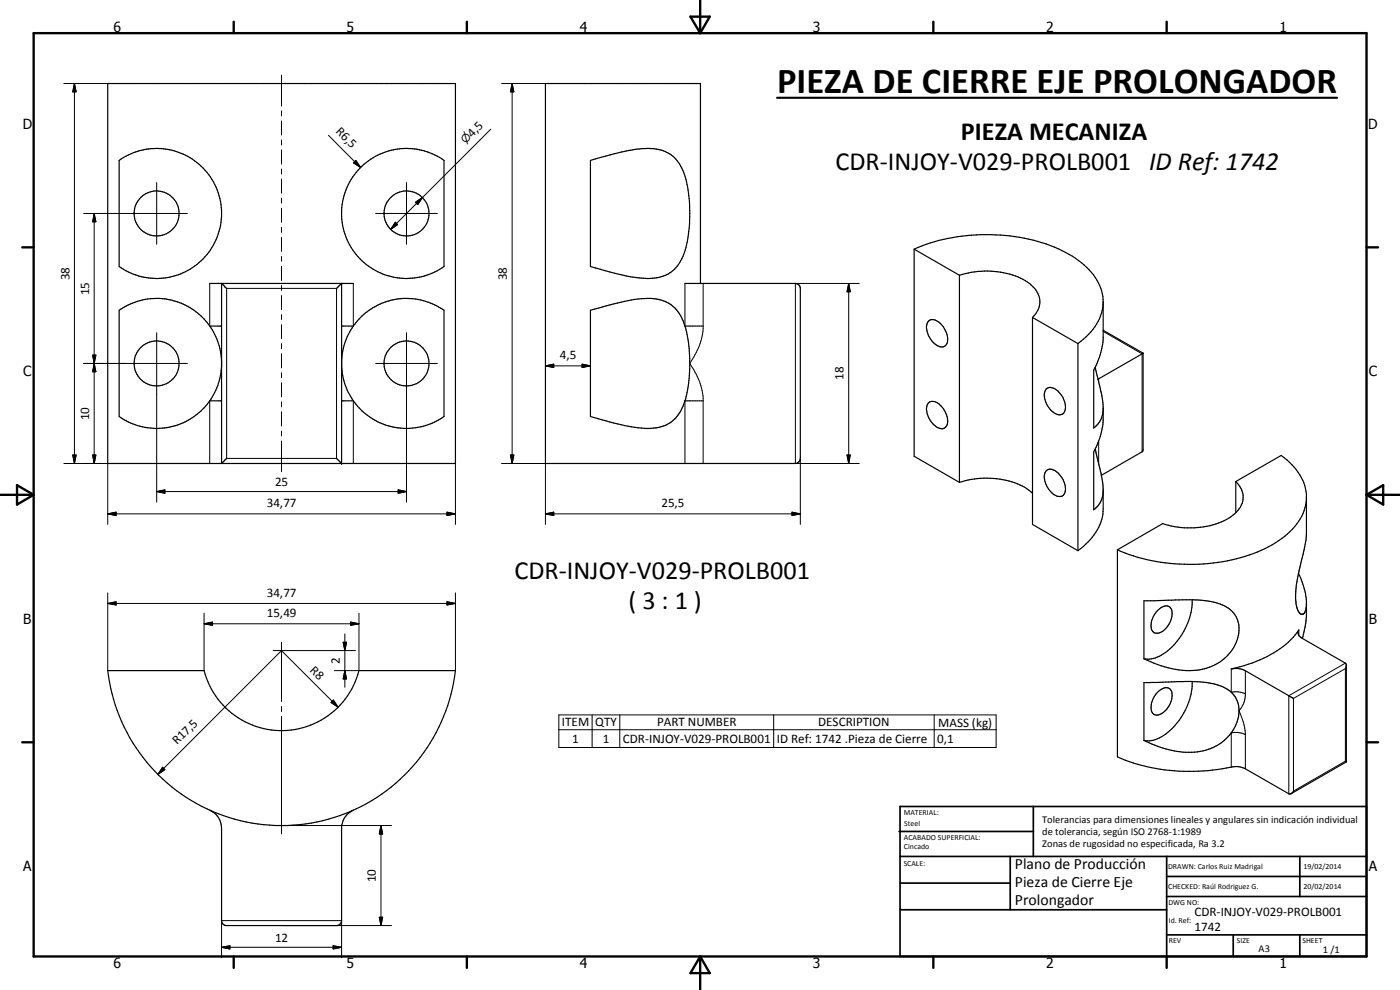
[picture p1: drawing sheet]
<svg xmlns="http://www.w3.org/2000/svg" width="420mm" height="297mm" viewBox="0 0 420 297" stroke-linecap="round" stroke-linejoin="round" font-family="sans-serif">
<g fill="none" stroke="#000" stroke-width=".3">
<path d="M19.2 25.1h13.1M22.3 25.1l.5 2.5h-1zM22.3 25.1v114M84.5 22.5v9.3M84.5 33.3v1.5M84.5 36.3v4.2M147.3 38.8l-20.5 20.5M150.5 25.1h13.2M153.7 25.1l.5 2.5h-1zM153.7 25.1v114M47 54.8v18.5M84.5 42v1.5"/>
<path d="M84.5 45v4.2M84.5 50.7v1.5M84.5 53.7v4.3M84.5 59.5v1.5M98.6 40.6l9.6 9.6M106.1 48.9l.7-.8 1.4 2.1zM106.8 48.1l1.4 2.1-2.1-1.3zM122 54.8v18.5M126.8 59.3l-9.5 9.5M25.1 64.1h31.1M28.3 64.1l.5 2.4h-1zM28.3 64.1v75"/>
<path d="M84.5 62.5v4.2M84.5 68.2v1.5M84.5 71.2v4.2M84.5 76.9v1.5M84.5 79.9v4.3M112.7 64.1h18.6M118.6 66.7l.7 .7-2 1.4zM124.7 60.7l2.1-1.4-1.4 2.1zM47 99.8v50.9M62.9 85v12.8h3.6M68 86.5h33v51h-33zM84.5 85.6v1.6"/>
<path d="M84.5 88.6v4.3M84.5 94.4v1.5M84.5 97.4v4.2M102.5 97.8h.1M106 85v12.8h-3.5M122 99.8v50.9M205.6 85v12.8h5.4M211 85v13.6a20.2 20.2 0 0 1-4 10.5 21.1 21.1 0 0 1 4 10.4v19.6M254.7 85l.5 2.5h-1zM254.7 85v54.1M257.9 85h-19.2v54.1h19.2M331.1 99.4l11.7 6.8v29.4"/>
<path d="M25.1 109.1h31.1M27.8 106.6h1l-.5 2.5zM28.3 109.1l.5 2.4h-1zM84.5 103.1v1.5M84.5 106.1v4.3M84.5 111.8v1.5M84.5 114.9v4.2M112.7 109.1h18.6M163.7 109.8l2.5-.5v1zM163.7 109.8h13.5M174.7 109.3l2.5 .5-2.5 .5zM329.7 113.7v.9"/>
<path d="M19.2 139.1h13.1v18.3M21.8 136.5h1l-.5 2.6zM27.8 136.5h1l-.5 2.6zM66.5 120.3h-3.6v18.8M84.5 120.6v1.5M84.5 123.6v4.2M84.5 129.3v1.5M84.5 132.3v9.2M102.5 120.3h.1M102.5 120.3h3.5v18.8M136.7 139.1v18.3M150.5 139.1h13.2v18.3"/>
<path d="M153.2 136.5h1l-.5 2.6zM211 120.3h-5.4v18.8M240.2 137.5v19.9M254.2 136.5h1l-.5 2.6zM329.7 132.8l-.2 .2M329.7 132.4v6.7M32.3 154.2l2.5-.5v1zM32.3 154.2h104.4M47 147.5l2.5-.5v1zM47 147.5h75M119.5 147l2.5 .5-2.5 .5zM134.1 153.7l2.6 .5-2.6 .5z"/>
<path d="M163.7 154.2l2.5-.5v1zM163.7 154.2h76.5M237.7 153.7l2.5 .5-2.5 .5zM32.3 177.9v23.3M136.7 177.9v23.3M32.3 181.1l2.5-.5v.9zM32.3 181.1h104.4M61.2 187.2l2.6-.6v1zM61.2 187.2h46.5M61.2 184v17.2M82 195.2h24.7M84.5 195.2h.1"/>
<path d="M84.5 192.7v17.8M84.5 195.2l-37.1 37.1M84.5 195.2l17 17M103 192.7h1l-.5 2.5zM103.5 190.2v16M105.2 186.6l2.5 .6-2.5 .4zM107.7 184v17.2h-7.4M134.1 180.6l2.6 .5-2.6 .4zM389.8 189v1.7M403.8 199l-17 9.7v29.5M84.5 212v1.5M84.5 215v35.2"/>
<path d="M99.3 210.8l.8-.7 1.4 2.1zM100.1 210.1l1.4 2.1-2.2-1.4zM103.5 201.2l.5 2.5h-1zM167.7 214.5h131.2v9.8h-131.2zM167.7 218.9h131.2M177.7 214.5v9.8M186 214.5v9.8M232.2 214.5v9.8M280.4 214.5v9.8M369.5 200.7v7a6.6 6.6 0 0 1 4.2 .5M373.7 201.3v8.1a6.9 6.9 0 0 1-1.9 3.8l1.3 3.3 .6 2.7v11.5M388.2 209.5l15.6-8.9v27.8l-15.6 9z"/>
<path d="M48.8 230.2l.7 .7-2.1 1.4zM373.7 220.4a6.4 6.4 0 0 0-4.2-.5v10.3M84.6 247.7h32.9M114.3 247.7l.5 2.5h-1zM114.3 247.7v30M84.5 277.7h33M113.8 275.2h1l-.5 2.5zM66.5 284.2l2.5-.4v.9zM66.5 287.4v-11.2h36v11.2M66.5 284.2h36M100 283.8l2.5 .4-2.5 .5z"/>
</g>
<g fill="none" stroke="#000" stroke-width=".35">
<path d="M32.3 25.1h104.4v114h-104.4zM35.8 48.1a19.2 19.2 0 0 1 17.1-2.6 19.5 19.5 0 0 1 11.5 27.2 19.5 19.5 0 0 1-28.6 7.3zM108 50.5a19.5 19.5 0 0 1 25.3-2.4v31.9a19.1 19.1 0 0 1-9.4 3.4 19.5 19.5 0 0 1-19.5-10.9 19.5 19.5 0 0 1 3.6-22zM177.2 48.1a70.4 70.4 0 0 1 16.4-3.5 11.3 11.3 0 0 1 9.2 3.2 21.7 21.7 0 0 1 4.1 12.7 40.8 40.8 0 0 1-2 16.5 10.4 10.4 0 0 1-10.7 6.6 74.9 74.9 0 0 1-17-3.6zM274.4 74.8v62.1l13.5 7.8M274.4 74.8l13.5 7.8M274.4 74.8a56.2 56.2 0 0 1 43.2-.2 23.2 23.2 0 0 1 12.4 11.1 13.2 13.2 0 0 1-4 15.3l-2.5 2.1M62.9 85h43.1M68 86.5l-1.5-1.5v54.1M101 86.5l1.5-1.5v54.1l-1.5-1.6M177.2 93.1l4.7-1.3a42.2 42.2 0 0 1 14.3-2.2 10.4 10.4 0 0 1 9.4 8.2l.2 .6a46 46 0 0 1 .6 18 14.9 14.9 0 0 1-5.3 10.5 14.6 14.6 0 0 1-10.6 1.3l-6.3-1.3-7-1.9zM205.6 85h33.1a1.6 1.6 0 0 1 1.5 1.3v51.5l-.6 1-.9 .3h-75v-114h46.5v59.9"/>
<path d="M278.8 96.2a3.1 3.1 0 0 1 4 1.5 5.1 5.1 0 0 1 1.1 5.8 2.4 2.4 0 0 1-3.6-.5 5.6 5.6 0 0 1-1.7-6.6zM287.9 82.6v62.1M287.9 82.6a25.6 25.6 0 0 1 19.9 1.6 7.3 7.3 0 0 1 4.1 7.9l-.8 1.6-1.2 1.5M309.9 95.2v62.2l13.6 7.8M309.9 95.2l13.6 7.9M331.1 90.6v11.1a23 23 0 0 1-2.9 9.3v17.4l1.3-1.1 .9-1.4 .5-1.5 .2-1.4M331.1 99.1l12 6.9M66.5 108.3a19.5 19.5 0 0 0-30.7-15.2v31.9a19.4 19.4 0 0 0 28.6-7.2 18.7 18.7 0 0 0 2.1-8M102.5 108.3a19.5 19.5 0 0 1 30.8-15.2v31.9a19.5 19.5 0 0 1-26.5-3.7 20.1 20.1 0 0 1-4.3-11.5M313.9 116.8a2.7 2.7 0 0 1 3.9 .9 5.9 5.9 0 0 1 1.6 6 2.12 2.12 0 0 1-3.4 0 6.5 6.5 0 0 1-2.4-6.3zM323.5 103.1v62.1M328.7 110.2l2 8.3 .3 2.3-.1 7.1a24 24 0 0 1-2.7 7.7v17.4a6.7 6.7 0 0 0 2.9-5.8"/>
<path d="M343.1 106l-13.6 7.8M343.1 106l-.1 29.3-12.5 7.3M68 137.5l-1.5 1.5M278.6 120.9a2.38 2.38 0 0 1 3.2 .3 6.1 6.1 0 0 1 2.3 6.6 1.97 1.97 0 0 1-3.1 .3 6.6 6.6 0 0 1-2.8-6.6zM328.7 134.7l1.8 8M287.9 144.7a24.6 24.6 0 0 1 20.9 2.4l1.1 .9M314.1 141.1a3.4 3.4 0 0 1 4.4 1.9 4.6 4.6 0 0 1 .6 5.6 3.1 3.1 0 0 1-4.1-1.4 5.3 5.3 0 0 1-1.1-5.8zM330.5 142.7l.5 2.9 .1 7.1a15.7 15.7 0 0 1-6.8 11.9l-.8 .6M370.9 144.5l13.6-7.8a17 17 0 0 1 7.6 11.6l-.1 13.7-2.9 13.3-.3 4.5 .6 3a1.45 1.45 0 0 0 1.8 1.4l.7-1.2 .2-1.2M370.9 144.5a6.2 6.2 0 0 1-.9 10.1 20.3 20.3 0 0 1-11.6 3.8 24.9 24.9 0 0 1-9.5-1.3l-13.5 7.9M370.9 144.5v9.3M392.1 149.9a16.9 16.9 0 0 1-8.3 12.3 49.3 49.3 0 0 1-29.8 7 51.8 51.8 0 0 1-18.6-4.2"/>
<path d="M335.4 165v62.1a58.2 58.2 0 0 0 35.5 2.9l2.5 .5 13.5 7.8 .6-.2M357.8 180a19.6 19.6 0 0 1-10.5 17.1l-2.3 .7-1.7-.1M389.7 172l.9 1.9a20.3 20.3 0 0 1 1.5 6.5l-.2 6.6-1 4.6M343.3 180.3l14.9-.3a19.6 19.6 0 0 1 10.7 2.7 8.1 8.1 0 0 1 2.1 10.1 15.2 15.2 0 0 1-16.1 8.3 33.5 33.5 0 0 1-11.6-3.4zM347.3 183.3a2.92 2.92 0 0 1 3.8-1.2 4.3 4.3 0 0 1-.3 5.2 4.3 4.3 0 0 1-4.1 2.6 2.39 2.39 0 0 1-1.2-3l.6-1.9zM404.1 199.6l-.3-.6-13.1-7.5a1.7 1.7 0 0 1-.9-2.5 30 30 0 0 1-17.7 11.1l-2.6 .6a6.3 6.3 0 0 1 4.2 .6l14.5 8.2M404.1 199.6l-.3 1M404.1 199.6v29M32.3 201.2h28.9a24 24 0 0 0 23.3 18 24 24 0 0 0 23.2-18h29a52.5 52.5 0 0 1-52.2 46.5 52.5 52.5 0 0 1-52.2-46.5zM343.3 204.8l6.6-.2a57.7 57.7 0 0 1 13.7 .5 9.2 9.2 0 0 1 8 6.2 12.1 12.1 0 0 1-6.3 12.3 19.6 19.6 0 0 1-15.4 1.1l-4.2-1.4-2.4-1.1zM347.3 207.8a3 3 0 0 1 3.8-1.1 4.3 4.3 0 0 1-.3 5.1 4.5 4.5 0 0 1-4.1 2.7 2.95 2.95 0 0 1-.9-4.1l.6-1.4zM357.8 204.5a19.2 19.2 0 0 1-11.1 17.4l-1.7 .4-1.7-.1"/>
<path d="M388.2 237.4l-.7 .7M403.8 228.4l.3 .2M404.1 228.6l-16.6 9.5M62.9 243.1a6 6 0 0 1 3.6 5.5v27.8l.6 1.1 .7 .2h33.4a1.51 1.51 0 0 0 1.3-1.5v-28.2a5.9 5.9 0 0 1 3.5-4.9"/>
<circle cx="47" cy="64" r="6.7"/>
<circle cx="122" cy="64" r="6.8"/>
<circle cx="47" cy="109.1" r="6.8"/>
<circle cx="122" cy="109" r="6.8"/>
</g>
<g fill="#000">
<circle cx="102.5" cy="85" r=".18"/>
<circle cx="102.5" cy="139.1" r=".18"/>
</g>
<g fill="none" stroke="#000" stroke-width=".71">
<path d="M10.1 9.9h400v277.1h-400zM70.1 6.5v3.4M140.1 6.5v3.4M207.2 5h5.8l-2.9 4.9zM210.1 0v9.9M280.1 6.5v3.4M350.1 6.5v3.4M6.7 74.2h3.4M410.1 74.2h3.5M.1 148.5h10M5.1 145.6l5 2.9-5 2.9zM410.1 148.5h10"/>
<path d="M410.1 148.5l5-2.9v5.8zM6.7 222.7h3.4M410.1 222.7h3.5M70.1 287v3.4M140.1 287v3.4M210.1 287v10M210.1 287l2.9 5h-5.8zM280.1 287v3.4M350.1 287v3.4"/>
</g>
<g fill="none" stroke="#000" stroke-width=".51">
<path d="M269.8 249.5h40.3M270.1 242h140v45h-140zM270.1 257h140M303.2 257v16M310.1 242v15M350.1 257v30M390.1 257v12M270.1 265h33.1M270.1 273h80M350.1 269h60M350.1 263h60M350.1 280.5h60"/>
<path d="M370.1 280.5v6.5M390.1 280.5v6.5"/>
</g>
<g fill="#000">
<path d="M22.3 25.1l.5 2.5h-1zM153.7 25.1l.5 2.5h-1zM106.8 48.1l1.4 2.1-2.1-1.3zM28.3 64.1l.5 2.4h-1zM118.6 66.7l.7 .7-2 1.4zM124.7 60.7l2.1-1.4-1.4 2.1zM254.7 85l.5 2.5h-1zM27.8 106.6h1l-.5 2.5zM28.3 109.1l.5 2.4h-1zM163.7 109.8l2.5-.5v1zM174.7 109.3l2.5 .5-2.5 .5zM21.8 136.5h1l-.5 2.6z"/>
<path d="M27.8 136.5h1l-.5 2.6zM153.2 136.5h1l-.5 2.6zM254.2 136.5h1l-.5 2.6zM32.3 154.2l2.5-.5v1zM47 147.5l2.5-.5v1zM119.5 147l2.5 .5-2.5 .5zM134.1 153.7l2.6 .5-2.6 .5zM163.7 154.2l2.5-.5v1zM237.7 153.7l2.5 .5-2.5 .5zM32.3 181.1l2.5-.5v.9zM61.2 187.2l2.6-.6v1zM103 192.7h1l-.5 2.5z"/>
<path d="M105.2 186.6l2.5 .6-2.5 .4zM134.1 180.6l2.6 .5-2.6 .4zM100.1 210.1l1.4 2.1-2.2-1.4zM103.5 201.2l.5 2.5h-1zM48.8 230.2l.7 .7-2.1 1.4zM114.3 247.7l.5 2.5h-1zM113.8 275.2h1l-.5 2.5zM66.5 284.2l2.5-.4v.9zM100 283.8l2.5 .4-2.5 .5z"/>
</g>
<path d="M233.2 29.3h168.1" fill="none" stroke="#000" stroke-width=".63"/>
<text font-size="11" x="233.2" y="27.8">PIEZA DE CIERRE EJE PROLONGADOR</text>
<g font-size="7.9">
<text x="288.4" y="42">PIEZA MECANIZA</text>
<text x="250.7" y="51">CDR-INJOY-V029-PROLB001 ID Ref: 1742</text>
<text x="154.4" y="173.9">CDR-INJOY-V029-PROLB001</text>
<text x="188.7" y="182.8">( 3 : 1 )</text>
</g>
<g font-size="4.7">
<text x="304.6" y="260.8">Plano de Producción</text>
<text x="304.6" y="266.2">Pieza de Cierre Eje</text>
<text x="304.6" y="271.6">Prolongador</text>
</g>
<g font-size="4.2">
<text x="34" y="9.6">6</text>
<text x="104" y="9.6">5</text>
<text x="174" y="9.6">4</text>
<text x="244" y="9.6">3</text>
<text x="314" y="9.6">2</text>
<text x="384" y="9.6">1</text>
<text x="6.8" y="38.7">D</text>
<text x="410.6" y="38.7">D</text>
<text x="7" y="112.9">C</text>
<text x="410.8" y="112.9">C</text>
<text x="7" y="187.1">B</text>
<text x="410.8" y="187.1">B</text>
<text x="7" y="261.4">A</text>
<text x="410.8" y="261.4">A</text>
<text x="34" y="290.4">6</text>
<text x="104" y="290.4">5</text>
<text x="174" y="290.4">4</text>
<text x="244" y="290.4">3</text>
<text x="314" y="290.4">2</text>
<text x="384" y="290.4">1</text>
</g>
<g font-size="3.9">
<text x="100.6" y="39.7" transform="rotate(45 100.6 39.7)">R6,5</text>
<text x="141.7" y="41.4" transform="rotate(-45 141.7 41.4)">4,5</text>
<text x="20.8" y="84.1" transform="rotate(-90 20.8 84.1)">38</text>
<text x="26.7" y="88.6" transform="rotate(-90 26.7 88.6)">15</text>
<text x="152.1" y="84.1" transform="rotate(-90 152.1 84.1)">38</text>
<text x="168" y="107.7">4,5</text>
<text x="253.1" y="114.1" transform="rotate(-90 253.1 114.1)">18</text>
<text x="26.7" y="126.1" transform="rotate(-90 26.7 126.1)">10</text>
<text x="82.5" y="146">25</text>
<text x="80" y="152.1">34,77</text>
<text x="198.5" y="152.1">25,5</text>
<text x="80" y="179">34,77</text>
<text x="80" y="185.1">15,49</text>
<text x="92.8" y="201.3" transform="rotate(45 92.8 201.3)">R8</text>
<text x="102" y="199.2" transform="rotate(-90 102 199.2)">2</text>
<text x="168.6" y="218">ITEM</text>
<text x="178.6" y="218">QTY</text>
<text x="197.2" y="218">PART NUMBER</text>
<text x="245.6" y="218">DESCRIPTION</text>
<text x="281.5" y="218.1">MASS (kg)</text>
<text x="53.2" y="223.6" transform="rotate(-45 53.2 223.6)">R17,5</text>
<text x="171.7" y="222.9">1</text>
<text x="180.9" y="222.9">1</text>
<text x="186.9" y="222.9">CDR-INJOY-V029-PROLB001</text>
<text x="233.1" y="223">ID Ref: 1742 .Pieza de Cierre</text>
<text x="281.3" y="222.9">0,1</text>
<text x="112.8" y="264.7" transform="rotate(-90 112.8 264.7)">10</text>
<text x="358.5" y="275">CDR-INJOY-V029-PROLB001</text>
<text x="358.5" y="279.4">1742</text>
<text x="82.5" y="282.7">12</text>
</g>
<text font-size="3.3" x="139.7" y="43.3" transform="rotate(-45 139.7 43.3)">n</text>
<g font-size="3.1">
<text x="312.7" y="246.8">Tolerancias para dimensiones lineales y angulares sin indicación individual</text>
<text x="312.7" y="250.4">de tolerancia, según ISO 2768-1:1989</text>
<text x="312.7" y="254">Zonas de rugosidad no especificada, Ra 3.2</text>
<text x="377.7" y="285.6">A3</text>
<text x="397" y="285.9">1 /1</text>
</g>
<g font-size="2.4">
<text x="271.2" y="244.4">MATERIAL:</text>
<text x="271.3" y="252">ACABADO SUPERFICIAL:</text>
<text x="271.4" y="247.9">Steel</text>
<text x="271.3" y="254.6">Cincado</text>
<text x="271.2" y="259.7">SCALE:</text>
<text x="350.6" y="260.8">DRAWN: Carlos Ruiz Madrigal</text>
<text x="391.2" y="260.6">19/02/2014</text>
<text x="350.6" y="266.9">CHECKED: Raúl Rodriguez G.</text>
<text x="391.2" y="266.7">20/02/2014</text>
<text x="350.6" y="271.4">DWG NO:</text>
<text x="350.8" y="276.9">Id. Ref:</text>
<text x="350.8" y="282.8">REV</text>
<text x="371.2" y="282.9">SIZE</text>
<text x="390.9" y="282.9">SHEET</text>
</g>
</svg>
